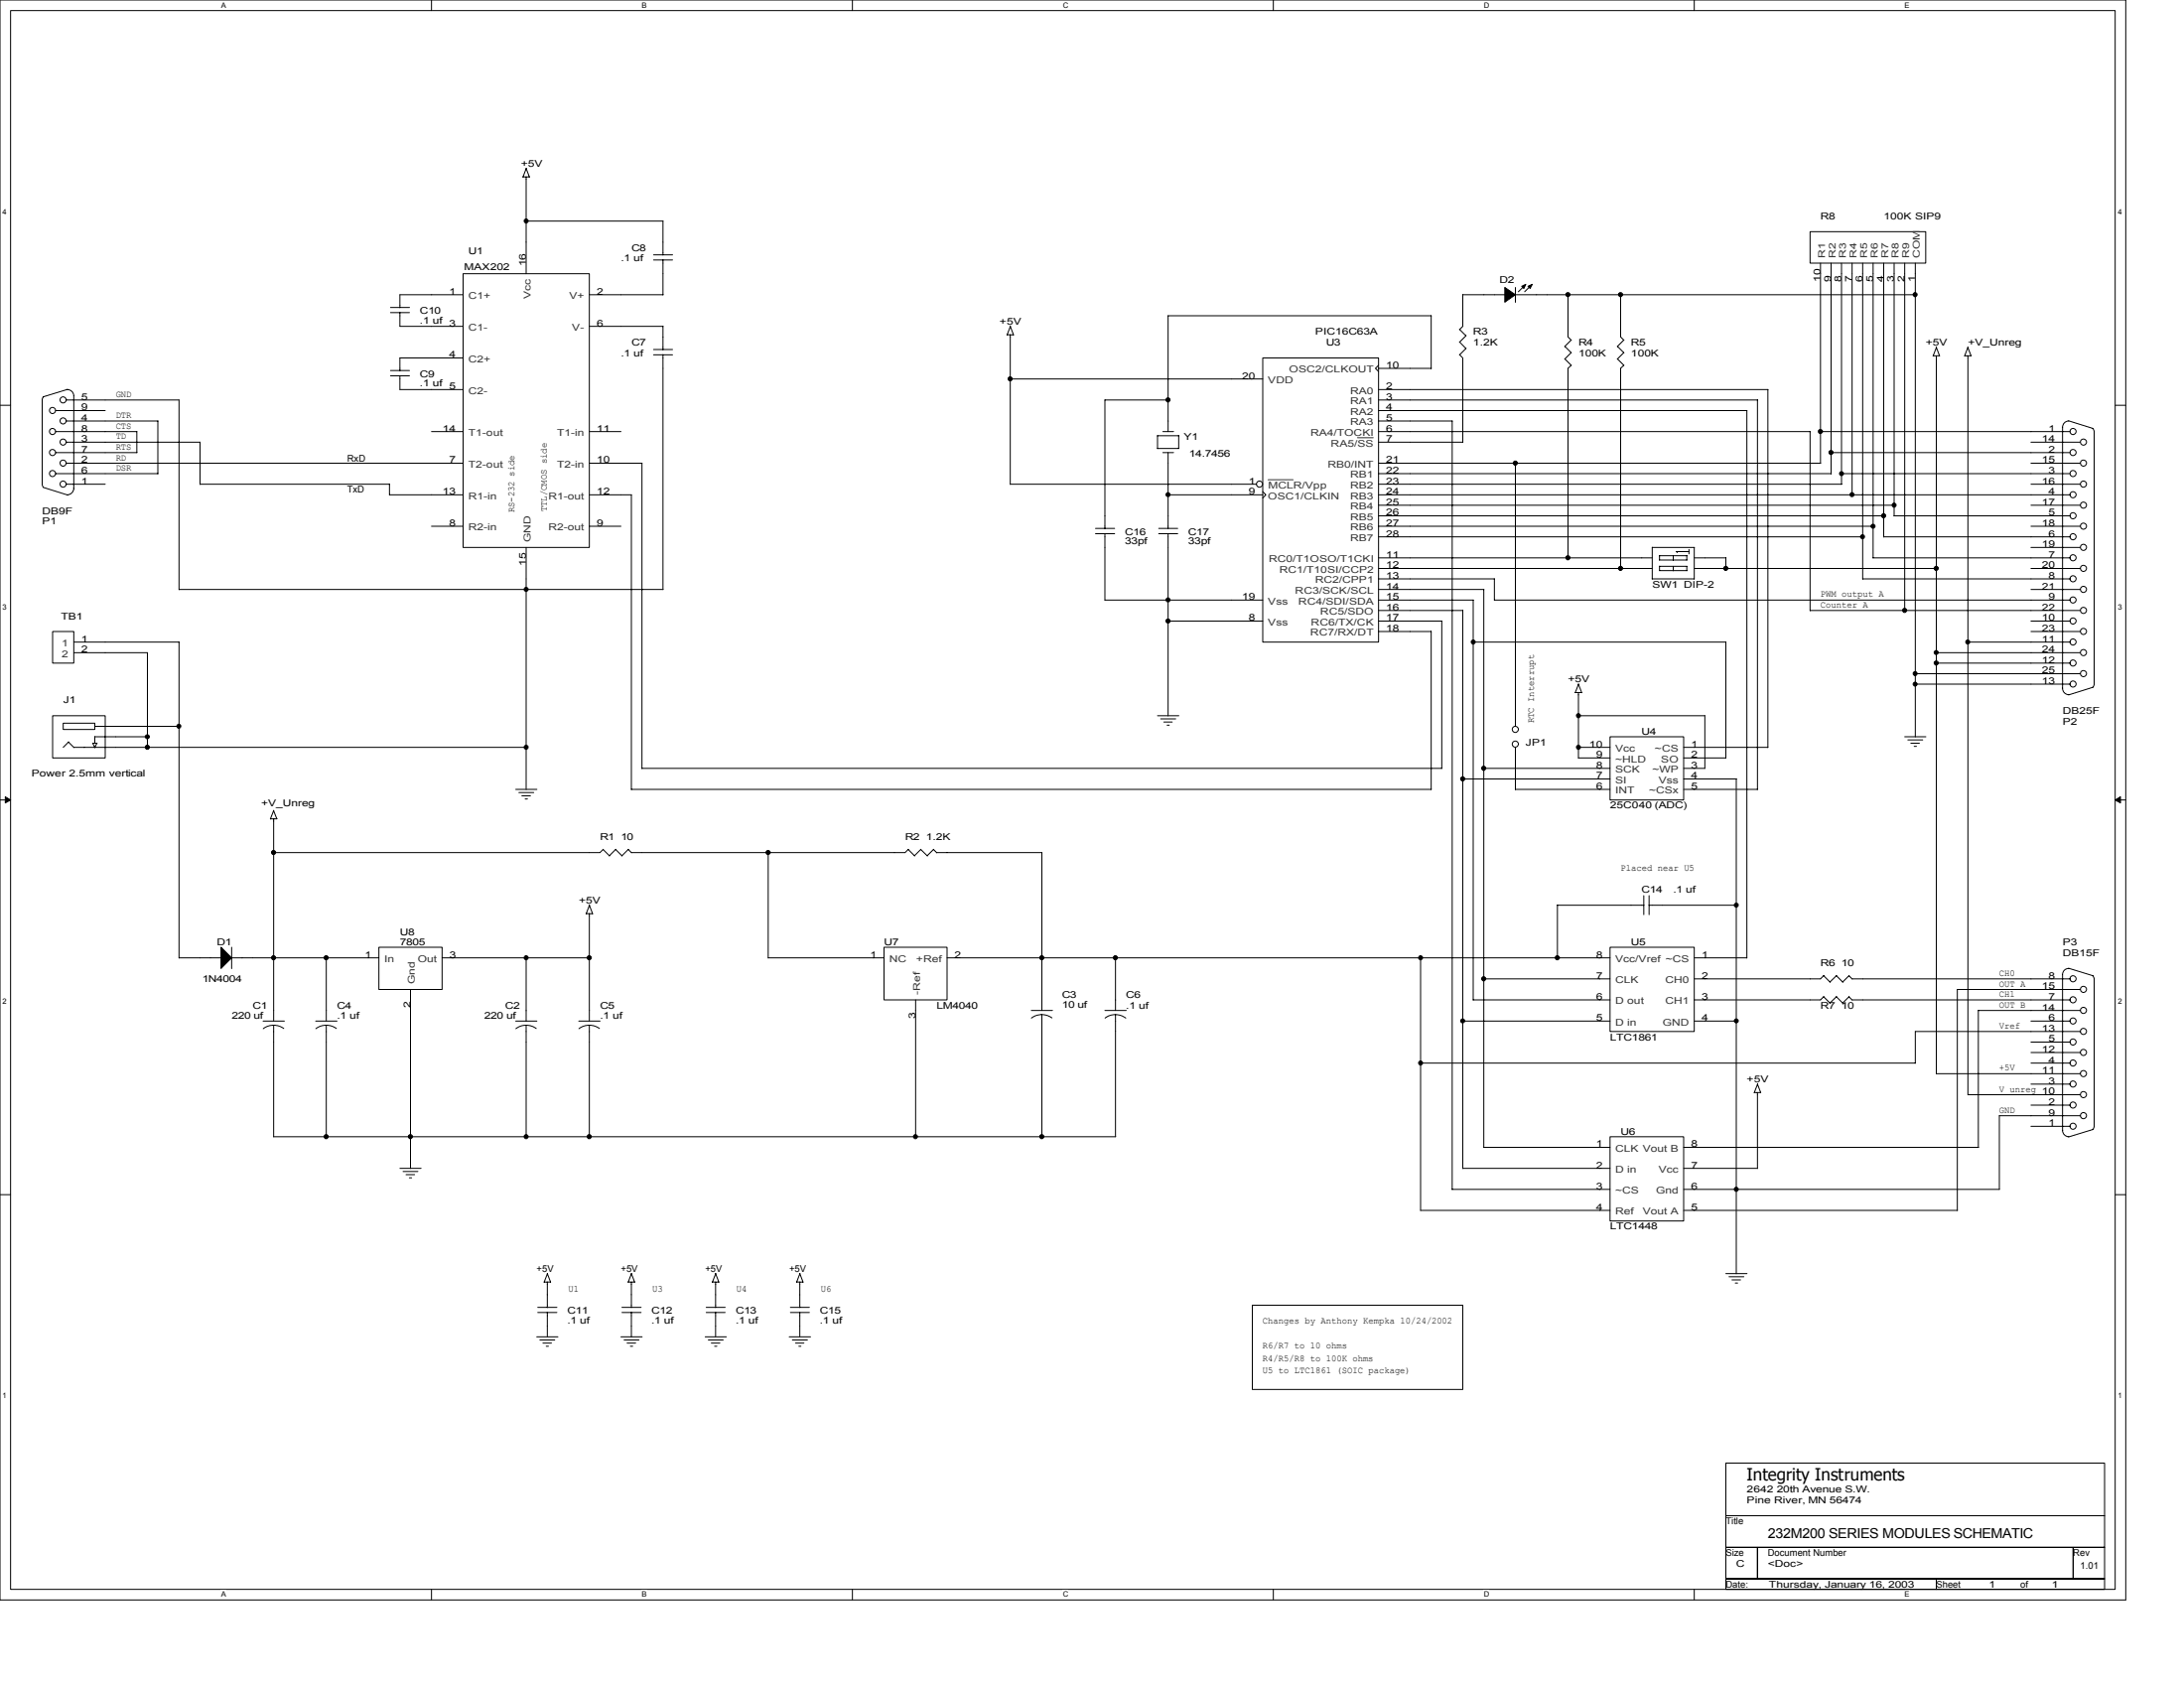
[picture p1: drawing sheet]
<svg xmlns="http://www.w3.org/2000/svg" width="279mm" height="216mm" viewBox="0 0 279 216" stroke-linecap="round" stroke-linejoin="round" font-family="sans-serif">
<path d="M0 0h271.9v204.6h-271.9zM1.4 1.4h269.2v201.9h-269.2z" fill="none" stroke="#000" stroke-width=".13"/>
<g fill="#fff">
<path d="M28.3 .1h.6v1.1h-.6z"/>
<path d="M28.3 203.4h.6v1.1h-.6z"/>
</g>
<path d="M55.2 0v1.4M55.2 203.3v1.3" fill="none" stroke="#000" stroke-width=".13"/>
<g fill="#fff">
<path d="M82.1 .1h.7v1.1h-.7z"/>
<path d="M82.1 203.4h.7v1.1h-.7z"/>
</g>
<path d="M109.1 0v1.4M109.1 203.3v1.3" fill="none" stroke="#000" stroke-width=".13"/>
<g fill="#fff">
<path d="M136 .1h.7v1.1h-.7z"/>
<path d="M136 203.4h.7v1.1h-.7z"/>
</g>
<path d="M162.9 0v1.4M162.9 203.3v1.3" fill="none" stroke="#000" stroke-width=".13"/>
<g fill="#fff">
<path d="M189.8 .1h.7v1.1h-.7z"/>
<path d="M189.8 203.4h.7v1.1h-.7z"/>
</g>
<path d="M216.7 0v1.4M216.7 203.3v1.3" fill="none" stroke="#000" stroke-width=".13"/>
<g fill="#fff">
<path d="M243.7 .1h.6v1.1h-.6z"/>
<path d="M243.7 203.4h.6v1.1h-.6z"/>
<path d="M.3 26.6h.6v1h-.6z"/>
<path d="M270.9 26.6h.6v1h-.6z"/>
<path d="M.3 77.1h.6v1h-.6z"/>
<path d="M270.9 77.1h.6v1h-.6z"/>
</g>
<path d="M0 51.8h1.4M270.6 51.8h1.3" fill="none" stroke="#000" stroke-width=".13"/>
<g fill="#fff">
<path d="M.3 127.6h.6v1h-.6z"/>
<path d="M270.9 127.6h.6v1h-.6z"/>
</g>
<path d="M0 102.3h1.4M270.6 102.3h1.3" fill="none" stroke="#000" stroke-width=".13"/>
<path d="M.7 101.9l.7 .4-.7 .4zM270.6 102.3l.7-.4v.8z" fill="#000" stroke="#000" stroke-width=".13"/>
<g fill="#fff">
<path d="M.3 178h.6v1.1h-.6z"/>
<path d="M270.9 178h.6v1.1h-.6z"/>
</g>
<g fill="none" stroke="#000" stroke-width=".13">
<path d="M50 40h2.4M50 39.3h2.4M51.2 40v1.7h8M59.2 35h16.2v35h-16.2zM59.2 37.7h-8v1.6M67.3 22.6v12.4M67.3 28.3h17.5M67.3 21.5l-.4 1.1h.8l-.4-1.1M75.4 37.7h9.4M83.6 33.3h2.4M83.6 32.6h2.4M84.8 28.3v4.3"/>
<path d="M84.8 33.2v4.5M192.5 37.7h-5.4v4M193.9 36.8v1.9M193.9 37.7h51.1M195.1 36.5l-.9 .8M195.9 36.5l-.8 .8M200.6 37.7v5.4l.4 .4M207.3 37.7v5.4l.5 .4M231.6 29.6h14.8v4.1h-14.8zM232.9 33.7v25.6M234.3 33.7v26.9M235.6 33.7v28.3"/>
<path d="M236.9 33.7v29.6M238.3 33.7v40.4M239.6 33.7v37.7M241 33.7v35h23.8M242.3 33.7v32.3M243.7 33.7v44.4M245 33.7v60.6M5.5 50.8l-.1 .3v10.8M7.1 57.9h10.4M7.1 55.2h10.4M7.1 52.5h6.4M8.5 59.2h50.7"/>
<path d="M8.5 56.6h17.1M8.5 51.2h14.4M8.5 53.8h11.7M8.6 49.8a.82 .82 0 0 1 .8 .8M8.6 49.8l-3.1 1M9.4 50.6v11.9M17.5 55.2v2.7M20.2 53.8v6.8M22.9 51.2v24.2h61.9M25.6 56.6v5.3h24.2M50 48.1h2.4M50 47.4h2.4"/>
<path d="M51.2 48v1.8h8M55.2 55.2h4M59.2 45.8h-8v1.6M75.4 59.2h6.7v39.1M75.4 55.2h4M75.4 41.7h9.4M83.6 45.4h2.4M83.6 44.7h2.4M84.8 41.7v3M84.8 45.4v30M128.8 42.8h.8M129.2 42.8v19.2l31.5-.1"/>
<path d="M129.2 41.7l.5 1.1M129.2 48.5h32.3M129.3 41.7l-.5 1.1M148.1 55.7h2.7v1.7M148.1 55.7v1.7h2.7M148.8 57.9h1.3M148.8 55.2h1.3M149.4 57.9v9.7M149.5 51.2h-8.1v16.4M161.5 45.8h14.9v36.3h-14.9zM176.4 46.7l-.4 .4 .4 .4M176.4 59.2h56.5"/>
<path d="M176.4 56.6h10.8M176.4 55.2h55.2v22.9M176.4 52.5h47.1v70h-6.8M176.4 49.8h49.8M176.4 51.2h48.5M176.4 53.8h9.4M176.4 47.1h6.7M183.1 47.1v-6.7h-33.7v14.8M185.8 53.8v98.3M186.7 43.7l.8 .9M187.2 41.7l-.5 .4 .8 .8M187.6 44.6l-.9 .8 .4 .4v10.8"/>
<path d="M187.6 42.9l-.9 .9M193.9 59.2v33.7M200.2 44.3l.8 .8-.8 .8M200.2 45.9l.8 .8M200.6 47.1v24.3M201 43.5l-.8 .8M201 46.7l-.4 .4M206.9 44.3l.9 .8-.9 .8M206.9 45.9l.9 .8M207.3 47.1v25.6M207.7 43.5l-.8 .8M207.7 46.7l-.4 .4"/>
<path d="M224.8 51.2v49.8M226.2 49.8v45.8h-10.8M232.9 55.2h31.9M234.3 57.9h30.5M247.7 45.5v91.9M247.7 44.4l.4 1.1M247.7 44.4l-.4 1.1h.8M251.4 45.5h.8M251.8 45.5v94.5M252.2 45.5l-.4-1.1-.5 1.1M259.8 59.2h6.3M259.8 56.6h6.3"/>
<path d="M264.6 53.8a.79 .79 0 0 0-.7 .9v33.3a.81 .81 0 0 0 .7 .9l3.2-1M264.6 53.8l3.2 1M267.7 54.8l.2 .4M267.9 55.2v32.3M5.4 61.9l.1 .4M5.5 62.3l3.1 1M7.1 60.6h13.1M8.5 61.9h5M9.4 62.4a.84 .84 0 0 1-.8 .9M49.8 63.3h9.4M49.8 61.9v1.4M55.2 67.3h4"/>
<path d="M67.3 70v31M75.4 67.3h4M75.4 63.3h5.4M80.8 63.3v37.7M140.1 68.3h2.5M140.1 67.6h2.5M141.4 76.8h20.1M141.4 68.2v8.6M148.2 68.3h2.5M148.2 67.6h2.5M149.4 79.4h12.1M149.4 63.3h12.1"/>
<path d="M149.4 68.2v23.4M161.5 62.9l.4 .4-.4 .4M176.4 79.4h8M176.4 78.1h10.8M176.4 76.8h12.1M176.4 75.4h13.4v71.4M176.4 74h14.8M176.4 72.7h35M176.4 71.4h35M176.4 68.7h61.9M176.4 67.3h63.2M176.4 66h64.6"/>
<path d="M176.4 64.6h65.9M176.4 63.3h88.4M176.4 61.9h59.2M176.4 60.6h57.9M184.4 79.4v18.9M187.1 78.1v71.3h18.9M188.5 76.8v51.1M191.2 76.8h73.6M191.2 74v2.8M212.3 73h3.5v-.6h-3.5v.6M212.3 71.6h3.5M212.3 71.1h3.5v.5"/>
<path d="M212.3 71.1v.5M214.1 71.1v.5M214.1 72.4v.6M214.4 70.5l.2 .2M214.5 70.5h1.6M216.1 70.3v.5M216.7 74h-5.4l.1-4h5.4l-.1 4.1M216.7 72.7h31M216.7 71.4h4.1M220.8 71.4v1.3M231.6 78.1h34.5M235.6 60.6h29.2"/>
<path d="M238.3 74h26.5M239.6 71.4h25.2M242.3 66h22.5M259.8 79.4h5M259.8 75.4h6.3M259.8 72.7h6.3M259.8 70h6.3M259.8 67.3h6.3M259.8 64.6h6.3M259.8 61.9h6.3M6.7 80.8h2.7v4h-2.7zM6.7 91.5h6.8v5.4h-6.8z"/>
<path d="M8.1 92.5h4v.8h-4zM8.8 94.9l.7 .7M8.8 94.9l-.7 .7M9.4 83.5h9.5M9.4 82.1h13.5M9.4 95.6h57.9M12.1 94.2h6.8M12.1 95.6l.3-.5h-.5l.2 .5M12.1 92.9h10.8M12.1 94.2v.9M18.9 83.5v12.1M22.9 82.1v40.4h5.4"/>
<path d="M82.1 98.3h102.4M148.1 91.5h2.7M148.5 91.9h1.9M148.9 92.4h1.1M149.3 92.8h.3M176.4 80.8h6.7M183.1 80.8v20.2h-102.3M187.1 99.6h18.9M188.5 82.1h32.3M189.8 98.3h16.2M193.9 95.6v5.4M201.9 91.5h16.2"/>
<path d="M201.9 87.5l.5 1.1M201.9 88.6v8.4M201.9 95.6h4.1M201.9 96.9h4.1M202 87.5l-.5 1.1h.8M206 94.2h9.4v8.1h-9.4zM215.4 96.9h5.4M215.4 98.3h2.7M215.4 99.6h6.7M218.1 91.5v6.8M220.8 82.1v14.9M222.1 99.6v63.3"/>
<path d="M243.7 94.2h2.7M244.1 94.6h1.9M244.5 95.1h1.1M244.9 95.5h.3M245 87.5h19.8M245 86.2h21.1M247.7 84.8h17.1M247.7 83.5h18.4M251.8 82.1h13M259.8 80.8h6.3M267.9 87.5l-.2 .4M34.6 104.7h.8"/>
<path d="M35 103.7l.4 1M35 103.7l-.4 1.1M35 104.7v25.9M66 101h2.7M66.4 101.4h1.9M66.8 101.8h1.1M67.2 102.2h.3M75 116.9h.8M75.4 115.8l.4 1.1M75.4 116.9v13.7M75.4 115.8l-.4 1.1M77.2 108.6l.8 .9"/>
<path d="M77.2 108.6l-.4 .5h-41.8M78.8 108.6l.8 .9M78.8 108.6l-.8 .9M80.4 108.6l.4 .5M80.4 108.6l-.8 .9M98.3 109.1v13.4h14.8M116.2 108.6l.8 .9M116.2 108.6l-.4 .5h-35M117.8 108.6l.8 .9M117.8 108.6l-.8 .9M119.4 108.6l.4 .5M119.4 108.6l-.8 .9"/>
<path d="M119.8 109.1h13.5M133.3 109.1v20.1M193.9 101h12.1M199.2 115.8h11.1M199.2 115.8v6.7M210.3 114.6v2.4M210.9 115.8h11.2M211 114.6v2.4M215.4 101h9.4M29.6 121.2v2.7M29.6 122.5h18.9M33.7 130.6h2.7"/>
<path d="M35 131.1v14.3M36.3 131.6a2.15 2.15 0 0 0-1.3-.5 2.14 2.14 0 0 0-1.3 .5M40.4 130.6h2.7M41.7 122.5v8.1M41.7 131.1v14.3M43 131.6a2.15 2.15 0 0 0-1.3-.5 2.14 2.14 0 0 0-1.3 .5M48.5 121.2h8.1v5.4h-8.1zM52.5 126.6v22.9M56.6 122.5h18.8M66 130.6h2.7M67.3 122.5v8.1M67.3 131.1v14.3"/>
<path d="M68.6 131.6a2.15 2.15 0 0 0-1.3-.5 2.08 2.08 0 0 0-1.3 .5M74 130.6h2.8M75.4 131.1v14.3M76.7 131.6a2.15 2.15 0 0 0-1.3-.5 2.14 2.14 0 0 0-1.3 .5M113.1 121.2h8.1v6.7h-8.1zM117.1 127.9v17.5M121.2 122.5h84.8M131.9 129.2h2.7M133.3 129.8v15.6M134.6 130.2a2.19 2.19 0 0 0-1.3-.4 2.05 2.05 0 0 0-1.3 .4M141.4 129.2h2.7M141.4 130.2a2.05 2.05 0 0 1 1.3-.4 2.14 2.14 0 0 1 1.3 .4"/>
<path d="M142.7 122.5v6.7M142.7 129.8v15.6h-107.7M181.7 136h63.3M181.7 122.5v32.3M187.1 130.6h18.9M188.5 127.9h17.5M189.8 125.2h16.2M206 121.2h10.7v10.7h-10.7zM216.7 130.6h5.4M224.4 139.7h.8M224.8 138.7l.5 1.1M224.8 139.7v9.8"/>
<path d="M224.9 138.6l-.5 1.1M233.3 124.8l.8 .8M233.3 127.5l.8 .8M233.3 124.8l-.4 .4h-16.2M233.3 127.5l-.4 .4h-16.2M234.9 124.8l.9 .8M234.9 124.8l-.8 .8M234.9 127.5l-.8 .8M236.5 124.8l.5 .4M236.5 127.5l.5 .4M236.6 124.8l-.9 .8M236.6 127.5l-.8 .8-.9-.8"/>
<path d="M236.9 125.2h27.9M236.9 127.9h27.9M247.7 137.3h18.4M259.8 130.6h5M259.8 133.3h5M259.8 134.6h6.3M259.8 136h5M259.8 138.7h5M263.9 124.7a.77 .77 0 0 1 .7-.8l3.2 .9M263.9 124.7v19.9M266.1 129.2h-13v17.6M266.1 126.6h-15.7v28.2"/>
<path d="M266.1 131.9h-21.1v4.1M267.7 124.8l.2 .4v18.9l-.2 .3M0 152.8h1.4M51.2 149.4h2.7M51.6 149.8h1.9M51.9 150.2h1.1M52.4 150.6h.3M181.7 154.8h24.3M185.8 152.1h20.2M189.8 146.7h16.2M206 145.4h9.4v10.8h-9.4zM215.4 149.4h9.5"/>
<path d="M215.4 146.7h37.7M215.4 152.1h40.4M215.4 154.8h35M251.8 140h14.3M255.8 142.7h10.3M255.8 142.7v9.4M259.8 141.4h5M259.8 144.1h5M263.9 144.6a.81 .81 0 0 0 .7 .8M267.8 144.5l-3.2 .9M270.6 152.8h1.3M68.7 171h2.7"/>
<path d="M68.8 167.9h2.4M68.8 167.2h2.4M69.1 171.4h1.9M69.4 171.8h1.1M69.6 164h.8M69.9 172.2h.3M70 162.9l.4 1.1M70 164v3.2M70 167.9v3.1M70 162.9l-.4 1.1M79.4 171h2.7M79.6 167.9h2.4"/>
<path d="M79.6 167.2h2.4M79.8 171.4h1.9M80.2 171.8h1.1M80.6 172.2h.3M80.8 164v3.2M80.8 167.9v3.1M80.8 162.9l-.5 1.1h.9l-.4-1.1M90.2 171h2.7M90.3 167.9h2.5M90.3 167.2h2.5M90.6 171.4h1.9M91 171.8h1.1"/>
<path d="M91.1 164h.8M91.4 172.2h.3M91.5 162.9l.5 1.1M91.5 164v3.2M91.5 167.9v3.1M91.6 162.9l-.5 1.1M101 171h2.7M101.1 167.9h2.4M101.1 167.2h2.4M101.4 171.4h1.9M101.8 171.8h1M101.9 164h.8"/>
<path d="M102.2 172.2h.3M102.3 162.9l.4 1.1M102.3 164v3.2M102.3 167.9v3.1M102.3 162.9l-.4 1.1M160.2 166.9h26.9v10.8h-26.9zM220.8 162.9h2.7M221.2 163.3h1.9M221.6 163.7h1.1M222 164.1h.3M220.8 187.1h48.4v6.8h-48.4zM220.8 193.9h48.4v4h-48.4z"/>
<path d="M220.8 197.9h4v4h-4zM224.8 197.9h40.4v4h-40.4zM265.2 197.9h4v4h-4zM220.8 201.9h26.9v1.4h-26.9zM247.7 201.9h21.5v1.4h-21.5z"/>
<circle cx="6.7" cy="52.5" r=".39"/>
<circle cx="6.7" cy="55.2" r=".39"/>
<circle cx="6.7" cy="57.9" r=".39"/>
<circle cx="8.1" cy="51.1" r=".39"/>
<circle cx="8.1" cy="59.2" r=".39"/>
<circle cx="8.1" cy="53.8" r=".39"/>
<circle cx="8.1" cy="56.5" r=".39"/>
<circle cx="265.2" cy="55.2" r=".39"/>
<circle cx="265.2" cy="57.9" r=".39"/>
<circle cx="266.5" cy="59.2" r=".39"/>
<circle cx="266.5" cy="56.5" r=".39"/>
<circle cx="6.7" cy="60.6" r=".39"/>
<circle cx="8.1" cy="61.9" r=".39"/>
<circle cx="161.1" cy="61.9" r=".39"/>
<circle cx="265.2" cy="76.7" r=".39"/>
<circle cx="265.2" cy="68.7" r=".39"/>
<circle cx="265.2" cy="60.6" r=".39"/>
<circle cx="265.2" cy="74" r=".39"/>
<circle cx="265.2" cy="66" r=".39"/>
<circle cx="265.2" cy="79.4" r=".39"/>
<circle cx="265.2" cy="71.3" r=".39"/>
<circle cx="265.2" cy="63.3" r=".39"/>
<circle cx="266.5" cy="78.1" r=".39"/>
<circle cx="266.5" cy="61.9" r=".39"/>
<circle cx="266.5" cy="67.3" r=".39"/>
<circle cx="266.5" cy="75.4" r=".39"/>
<circle cx="266.5" cy="70" r=".39"/>
<circle cx="266.5" cy="64.6" r=".39"/>
<circle cx="266.5" cy="72.7" r=".39"/>
<circle cx="193.9" cy="95.2" r=".39"/>
<circle cx="193.9" cy="93.3" r=".39"/>
<circle cx="265.2" cy="84.8" r=".39"/>
<circle cx="265.2" cy="82.1" r=".39"/>
<circle cx="265.2" cy="87.5" r=".39"/>
<circle cx="266.5" cy="83.5" r=".39"/>
<circle cx="266.5" cy="86.2" r=".39"/>
<circle cx="266.5" cy="80.8" r=".39"/>
<circle cx="265.2" cy="136" r=".39"/>
<circle cx="265.2" cy="138.6" r=".39"/>
<circle cx="265.2" cy="125.2" r=".39"/>
<circle cx="265.2" cy="127.9" r=".39"/>
<circle cx="265.2" cy="133.3" r=".39"/>
<circle cx="265.2" cy="130.6" r=".39"/>
<circle cx="266.5" cy="134.6" r=".39"/>
<circle cx="266.5" cy="126.5" r=".39"/>
<circle cx="266.5" cy="131.9" r=".39"/>
<circle cx="266.5" cy="129.2" r=".39"/>
<circle cx="266.5" cy="137.3" r=".39"/>
<circle cx="265.2" cy="141.3" r=".39"/>
<circle cx="265.2" cy="144" r=".39"/>
<circle cx="266.5" cy="142.7" r=".39"/>
<circle cx="266.5" cy="140" r=".39"/>
</g>
<g fill="#000" stroke="#000" stroke-width=".13">
<path d="M192.5 36.8l1.4 .9-1.4 1z" fill-rule="evenodd"/>
<path d="M194.7 36.6l.5-.2-.3 .5z" fill-rule="evenodd"/>
<path d="M195.5 36.6l.5-.2-.3 .5z" fill-rule="evenodd"/>
<path d="M28.3 121.2l1.3 1.3-1.3 1.4z" fill-rule="evenodd"/>
<circle cx="67.3" cy="28.3" r=".26"/>
<circle cx="200.6" cy="37.7" r=".27"/>
<circle cx="207.3" cy="37.7" r=".27"/>
<circle cx="245" cy="37.7" r=".26"/>
<circle cx="129.2" cy="48.5" r=".27"/>
<circle cx="149.4" cy="51.1" r=".27"/>
<circle cx="193.9" cy="59.2" r=".27"/>
<circle cx="232.9" cy="55.2" r=".27"/>
<circle cx="234.2" cy="57.9" r=".27"/>
<circle cx="67.3" cy="75.4" r=".26"/>
<circle cx="149.4" cy="79.4" r=".27"/>
<circle cx="149.4" cy="63.3" r=".26"/>
<circle cx="149.4" cy="76.7" r=".26"/>
<circle cx="200.6" cy="71.3" r=".27"/>
<circle cx="207.3" cy="72.7" r=".27"/>
<circle cx="220.8" cy="72.7" r=".27"/>
<circle cx="235.6" cy="60.6" r=".25"/>
<circle cx="236.9" cy="63.3" r=".26"/>
<circle cx="238.3" cy="68.7" r=".26"/>
<circle cx="239.6" cy="67.3" r=".26"/>
<circle cx="241" cy="66" r=".27"/>
<circle cx="242.3" cy="64.6" r=".26"/>
<circle cx="243.7" cy="78.1" r=".27"/>
<circle cx="247.7" cy="72.7" r=".27"/>
<circle cx="18.8" cy="95.6" r=".27"/>
<circle cx="18.9" cy="94.2" r=".26"/>
<circle cx="22.9" cy="92.9" r=".26"/>
<circle cx="67.3" cy="95.6" r=".26"/>
<circle cx="187.1" cy="99.6" r=".27"/>
<circle cx="188.5" cy="82.1" r=".26"/>
<circle cx="189.8" cy="98.3" r=".27"/>
<circle cx="201.9" cy="91.5" r=".26"/>
<circle cx="201.9" cy="95.6" r=".26"/>
<circle cx="245" cy="86.2" r=".26"/>
<circle cx="245" cy="87.5" r=".25"/>
<circle cx="247.7" cy="84.8" r=".27"/>
<circle cx="247.7" cy="83.5" r=".26"/>
<circle cx="251.7" cy="82.1" r=".26"/>
<circle cx="35" cy="109" r=".27"/>
<circle cx="98.3" cy="109" r=".27"/>
<circle cx="222.1" cy="115.8" r=".26"/>
<circle cx="35" cy="122.5" r=".27"/>
<circle cx="41.7" cy="122.5" r=".27"/>
<circle cx="67.3" cy="122.5" r=".26"/>
<circle cx="75.4" cy="122.5" r=".27"/>
<circle cx="133.3" cy="122.5" r=".27"/>
<circle cx="142.7" cy="122.5" r=".27"/>
<circle cx="181.7" cy="122.5" r=".26"/>
<circle cx="181.7" cy="136" r=".26"/>
<circle cx="187.1" cy="130.6" r=".26"/>
<circle cx="189.8" cy="125.2" r=".27"/>
<circle cx="199.2" cy="122.5" r=".27"/>
<circle cx="222.1" cy="130.6" r=".25"/>
<circle cx="41.7" cy="145.4" r=".27"/>
<circle cx="52.5" cy="145.4" r=".27"/>
<circle cx="67.3" cy="145.4" r=".26"/>
<circle cx="75.4" cy="145.4" r=".27"/>
<circle cx="117.1" cy="145.4" r=".26"/>
<circle cx="133.3" cy="145.4" r=".27"/>
<circle cx="222.1" cy="152.1" r=".26"/>
</g>
<path d="M173.7 56h2M162.2 61.4h3.2" fill="none" stroke="#333" stroke-width=".13"/>
<text font-size="2.2" x="223.5" y="189.3">Integrity Instruments</text>
<text font-size="1.8" x="226.2" y="196.8">232M200 SERIES MODULES SCHEMATIC</text>
<g font-size="1.2">
<text x="66.7" y="21.3">+5V</text>
<text x="232.9" y="28">R8</text>
<text x="241" y="28">100K SIP9</text>
<text x="59.4" y="34.5">MAX202</text>
<text x="59.9" y="32.5">U1</text>
<text x="67.3" y="34.1" transform="rotate(-90 67.3 34.1)">16</text>
<text x="79.4" y="33.4">.1 uf</text>
<text x="80.8" y="32.1">C8</text>
<text x="53.7" y="40.2">C10</text>
<text x="53.7" y="41.4">.1 uf</text>
<text x="57.4" y="37.7">1</text>
<text x="57.4" y="41.7">3</text>
<text x="76.3" y="37.7">2</text>
<text x="76.3" y="41.7">6</text>
<text x="127.9" y="41.5">+5V</text>
<text x="191.8" y="36.2">D2</text>
<text x="232.9" y="36" transform="rotate(-90 232.9 36)">10</text>
<text x="234.2" y="36" transform="rotate(-90 234.2 36)">9</text>
<text x="235.6" y="36" transform="rotate(-90 235.6 36)">8</text>
<text x="236.9" y="36" transform="rotate(-90 236.9 36)">7</text>
<text x="238.3" y="36" transform="rotate(-90 238.3 36)">6</text>
<text x="239.6" y="36" transform="rotate(-90 239.6 36)">5</text>
<text x="241" y="36" transform="rotate(-90 241 36)">4</text>
<text x="242.3" y="36" transform="rotate(-90 242.3 36)">3</text>
<text x="243.6" y="36" transform="rotate(-90 243.6 36)">2</text>
<text x="245" y="36" transform="rotate(-90 245 36)">1</text>
<text x="57.4" y="45.8">4</text>
<text x="79.4" y="45.5">.1 uf</text>
<text x="80.8" y="44.2">C7</text>
<text x="168.3" y="42.8">PIC16C63A</text>
<text x="169.6" y="44.2">U3</text>
<text x="177.3" y="47.1">10</text>
<text x="188.5" y="42.8">R3</text>
<text x="188.5" y="44.2">1.2K</text>
<text x="201.9" y="44.2">R4</text>
<text x="201.9" y="45.5">100K</text>
<text x="208.7" y="44.2">R5</text>
<text x="208.7" y="45.5">100K</text>
<text x="246.4" y="44.2">+5V</text>
<text x="251.8" y="44.2">+V_Unreg</text>
<text x="10.4" y="51.1">5</text>
<text x="10.4" y="52.5">9</text>
<text x="10.4" y="53.8">4</text>
<text x="14.8" y="50.8">GND</text>
<text x="14.8" y="53.5">DTR</text>
<text x="53.7" y="48.2">C9</text>
<text x="53.7" y="49.4">.1 uf</text>
<text x="57.4" y="49.8">5</text>
<text x="158.9" y="48.5">20</text>
<text x="177.3" y="49.8">2</text>
<text x="177.3" y="51.1">3</text>
<text x="177.3" y="52.5">4</text>
<text x="177.3" y="53.8">5</text>
<text x="10.4" y="55.2">8</text>
<text x="10.4" y="56.5">3</text>
<text x="10.4" y="57.9">7</text>
<text x="10.4" y="59.2">2</text>
<text x="14.8" y="54.8">CTS</text>
<text x="14.8" y="58.9">RD</text>
<text x="14.8" y="56.2">TD</text>
<text x="14.8" y="57.5">RTS</text>
<text x="44.4" y="59">RxD</text>
<text x="56.6" y="55.2">14</text>
<text x="57.4" y="59.2">7</text>
<text x="76.3" y="55.2">11</text>
<text x="76.3" y="59.2">10</text>
<text x="151.4" y="56.3">Y1</text>
<text x="152.1" y="58.5">14.7456</text>
<text x="177.3" y="55.2">6</text>
<text x="177.3" y="56.5">7</text>
<text x="177.3" y="59.2">21</text>
<text x="261.2" y="59.2">15</text>
<text x="261.2" y="56.5">14</text>
<text x="262.1" y="57.9">2</text>
<text x="262.1" y="55.2">1</text>
<text x="5.4" y="65.7">DB9F</text>
<text x="10.4" y="60.6">6</text>
<text x="10.4" y="61.9">1</text>
<text x="14.8" y="60.2">DSR</text>
<text x="44.4" y="63">TxD</text>
<text x="56.6" y="63.3">13</text>
<text x="65.8" y="65.6" transform="rotate(-90 65.8 65.6)">RS-232 side</text>
<text x="70" y="65.4" transform="rotate(-90 70 65.4)">TTL/CMOS side</text>
<text x="76.3" y="63.3">12</text>
<text x="159.7" y="61.9">1</text>
<text x="159.7" y="63.3">9</text>
<text x="177.3" y="60.6">22</text>
<text x="177.3" y="61.9">23</text>
<text x="177.3" y="63.3">24</text>
<text x="177.3" y="64.6">25</text>
<text x="177.3" y="66">26</text>
<text x="261.2" y="64.6">17</text>
<text x="261.2" y="61.9">16</text>
<text x="262.1" y="66">5</text>
<text x="262.1" y="63.3">4</text>
<text x="262.1" y="60.6">3</text>
<text x="5.4" y="67.1">P1</text>
<text x="57.4" y="67.3">8</text>
<text x="76.3" y="67.3">9</text>
<text x="143.9" y="68.4">C16</text>
<text x="143.9" y="69.6">33pf</text>
<text x="152" y="68.4">C17</text>
<text x="152" y="69.6">33pf</text>
<text x="177.3" y="71.3">11</text>
<text x="177.3" y="67.3">27</text>
<text x="177.3" y="68.6">28</text>
<text x="261.2" y="70">19</text>
<text x="261.2" y="67.3">18</text>
<text x="262.1" y="71.3">7</text>
<text x="262.1" y="68.6">6</text>
<text x="67.3" y="72.4" transform="rotate(-90 67.3 72.4)">15</text>
<text x="158.9" y="76.7">19</text>
<text x="177.3" y="72.7">12</text>
<text x="177.3" y="74">13</text>
<text x="177.3" y="75.4">14</text>
<text x="177.3" y="76.7">15</text>
<text x="211.4" y="75.1">SW1 DIP-2</text>
<text x="232.9" y="77.7">Counter A</text>
<text x="232.9" y="76.4">PWM output A</text>
<text x="261.2" y="75.4">21</text>
<text x="261.2" y="72.7">20</text>
<text x="262.1" y="76.7">9</text>
<text x="262.1" y="74">8</text>
<text x="7.8" y="79.2">TB1</text>
<text x="10.4" y="82.1">1</text>
<text x="10.4" y="83.5">2</text>
<text x="159.7" y="79.4">8</text>
<text x="177.3" y="78.1">16</text>
<text x="177.3" y="79.4">17</text>
<text x="177.3" y="80.8">18</text>
<text x="261.2" y="83.5">24</text>
<text x="261.2" y="82.1">11</text>
<text x="261.2" y="80.8">23</text>
<text x="261.2" y="79.4">10</text>
<text x="261.2" y="78.1">22</text>
<text x="8.1" y="90">J1</text>
<text x="200.6" y="87.3">+5V</text>
<text x="261.2" y="87.5">13</text>
<text x="261.2" y="86.1">25</text>
<text x="261.2" y="84.8">12</text>
<text x="195.2" y="95.3">JP1</text>
<text x="196.2" y="92.5" transform="rotate(-90 196.2 92.5)">RTC Interrupt</text>
<text x="203.3" y="95.6">10</text>
<text x="210" y="94">U4</text>
<text x="216.3" y="95.6">1</text>
<text x="263.9" y="92.6">P2</text>
<text x="263.9" y="91.3">DB25F</text>
<text x="4" y="99.4">Power 2.5mm vertical</text>
<text x="204.2" y="99.6">7</text>
<text x="204.2" y="98.3">8</text>
<text x="204.2" y="96.9">9</text>
<text x="204.2" y="100.9">6</text>
<text x="216.3" y="96.9">2</text>
<text x="216.3" y="98.3">3</text>
<text x="216.3" y="99.6">4</text>
<text x="216.3" y="100.9">5</text>
<text x="33.4" y="103.1">+V_Unreg</text>
<text x="76.8" y="107.5">R1 10</text>
<text x="115.8" y="107.5">R2 1.2K</text>
<text x="206" y="103.4">25C040 (ADC)</text>
<text x="207.3" y="111.4">Placed near U5</text>
<text x="51.2" y="119.6">U8</text>
<text x="74" y="115.5">+5V</text>
<text x="210" y="114.2">C14</text>
<text x="214.1" y="114.2">.1 uf</text>
<text x="25.9" y="125.6">1N4004</text>
<text x="27.7" y="120.9">D1</text>
<text x="46.7" y="122.5">1</text>
<text x="51.2" y="120.9">7805</text>
<text x="57.5" y="122.5">3</text>
<text x="111.3" y="122.5">1</text>
<text x="113.1" y="120.9">U7</text>
<text x="122.1" y="122.5">2</text>
<text x="204.2" y="122.5">8</text>
<text x="204.2" y="125.2">7</text>
<text x="208.7" y="120.9">U5</text>
<text x="217.7" y="122.5">1</text>
<text x="217.7" y="125.2">2</text>
<text x="232.9" y="123.6">R6 10</text>
<text x="255.8" y="124.8">CH0</text>
<text x="262.1" y="125.2">8</text>
<text x="263.9" y="120.9">P3</text>
<text x="263.9" y="122.3">DB15F</text>
<text x="29.6" y="130.3">220 uf</text>
<text x="32.3" y="129">C1</text>
<text x="43.1" y="129">C4</text>
<text x="43.1" y="130.3">.1 uf</text>
<text x="52.5" y="128.9" transform="rotate(-90 52.5 128.9)">2</text>
<text x="61.9" y="130.3">220 uf</text>
<text x="64.6" y="129">C2</text>
<text x="76.8" y="129">C5</text>
<text x="76.8" y="130.3">.1 uf</text>
<text x="117.1" y="130.2" transform="rotate(-90 117.1 130.2)">3</text>
<text x="119.8" y="129">LM4040</text>
<text x="135.8" y="127.7">C3</text>
<text x="135.8" y="128.9">10 uf</text>
<text x="144.1" y="127.7">C6</text>
<text x="144.1" y="129">.1 uf</text>
<text x="204.2" y="127.9">6</text>
<text x="204.2" y="130.6">5</text>
<text x="217.7" y="127.9">3</text>
<text x="217.7" y="130.6">4</text>
<text x="232.9" y="129">R7 10</text>
<text x="255.8" y="127.5">CH1</text>
<text x="255.8" y="126.2">OUT A</text>
<text x="255.8" y="128.9">OUT B</text>
<text x="255.8" y="131.6">Vref</text>
<text x="261.2" y="126.5">15</text>
<text x="261.2" y="129.2">14</text>
<text x="261.2" y="131.9">13</text>
<text x="262.1" y="127.9">7</text>
<text x="262.1" y="130.6">6</text>
<text x="206" y="133">LTC1861</text>
<text x="255.8" y="136.9">+5V</text>
<text x="261.2" y="134.6">12</text>
<text x="261.2" y="137.3">11</text>
<text x="262.1" y="133.3">5</text>
<text x="262.1" y="136">4</text>
<text x="223.5" y="138.4">+5V</text>
<text x="255.8" y="142.3">GND</text>
<text x="255.8" y="139.6">V_unreg</text>
<text x="261.2" y="140">10</text>
<text x="262.1" y="138.6">3</text>
<text x="262.1" y="141.3">2</text>
<text x="262.1" y="142.7">9</text>
<text x="204.2" y="146.7">1</text>
<text x="204.2" y="149.4">2</text>
<text x="207.3" y="145.2">U6</text>
<text x="216.3" y="146.7">8</text>
<text x="216.3" y="149.4">7</text>
<text x="262.1" y="144">1</text>
<text x="204.2" y="152.1">3</text>
<text x="204.2" y="154.8">4</text>
<text x="216.3" y="152.1">6</text>
<text x="216.3" y="154.8">5</text>
<text x="206" y="157.3">LTC1448</text>
<text x="68.7" y="162.6">+5V</text>
<text x="72.7" y="165.2">U1</text>
<text x="79.4" y="162.6">+5V</text>
<text x="83.5" y="165.2">U3</text>
<text x="90.2" y="162.6">+5V</text>
<text x="94.2" y="165.2">U4</text>
<text x="101" y="162.6">+5V</text>
<text x="105" y="165.2">U6</text>
<text x="72.6" y="168">C11</text>
<text x="72.6" y="169.2">.1 uf</text>
<text x="83.3" y="168">C12</text>
<text x="83.3" y="169.2">.1 uf</text>
<text x="94.1" y="168">C13</text>
<text x="94.1" y="169.2">.1 uf</text>
<text x="104.9" y="168">C15</text>
<text x="104.9" y="169.2">.1 uf</text>
<text x="161.5" y="169.2">Changes by Anthony Kempka 10/24/2002</text>
<text x="161.5" y="172.5">R6/R7 to 10 ohms</text>
<text x="161.5" y="174.1">R4/R5/R8 to 100K ohms</text>
<text x="161.5" y="175.7">U5 to LTC1861 (SOIC package)</text>
<text x="223.5" y="190.9">2642 20th Avenue S.W.</text>
<text x="220.8" y="195">Title</text>
<text x="223.5" y="192.3">Pine River, MN 56474</text>
<text x="220.8" y="199">Size</text>
<text x="220.8" y="203">Date:</text>
<text x="222.1" y="200.3">C</text>
<text x="226.2" y="199">Document Number</text>
<text x="226.2" y="200.3">&lt;Doc&gt;</text>
<text x="226.3" y="203">Thursday, January 16, 2003</text>
<text x="247.7" y="203">Sheet</text>
<text x="254.4" y="203">1</text>
<text x="258.5" y="203">of</text>
<text x="262.5" y="203">1</text>
<text x="265.2" y="199">Rev</text>
<text x="266.1" y="200.6">1.01</text>
</g>
<g font-size="1.2" fill="#333">
<text x="233.5" y="33" transform="rotate(-90 233.5 33)">R1</text>
<text x="234.8" y="33" transform="rotate(-90 234.8 33)">R2</text>
<text x="236.2" y="33" transform="rotate(-90 236.2 33)">R3</text>
<text x="237.5" y="33" transform="rotate(-90 237.5 33)">R4</text>
<text x="238.9" y="33" transform="rotate(-90 238.9 33)">R5</text>
<text x="240.2" y="33" transform="rotate(-90 240.2 33)">R6</text>
<text x="241.6" y="33" transform="rotate(-90 241.6 33)">R7</text>
<text x="242.9" y="33" transform="rotate(-90 242.9 33)">R8</text>
<text x="244.2" y="33" transform="rotate(-90 244.2 33)">R9</text>
<text x="245.6" y="33" transform="rotate(-90 245.6 33)">COM</text>
<text x="59.9" y="38.2">C1+</text>
<text x="67.9" y="38.2" transform="rotate(-90 67.9 38.2)">Vcc</text>
<text x="72.8" y="38.2">V+</text>
<text x="59.9" y="46.3">C2+</text>
<text x="59.9" y="42.3">C1-</text>
<text x="73.2" y="42.3">V-</text>
<text x="164.9" y="47.7">OSC2/CLKOUT</text>
<text x="59.9" y="50.4">C2-</text>
<text x="162.2" y="49">VDD</text>
<text x="172.7" y="50.4">RA0</text>
<text x="172.7" y="51.7">RA1</text>
<text x="172.7" y="53.1">RA2</text>
<text x="59.9" y="55.8">T1-out</text>
<text x="59.9" y="59.8">T2-out</text>
<text x="71.2" y="55.8">T1-in</text>
<text x="71.2" y="59.8">T2-in</text>
<text x="167.6" y="55.8">RA4/TOCKI</text>
<text x="169.8" y="59.8">RB0/INT</text>
<text x="170.3" y="57.1">RA5/SS</text>
<text x="172.7" y="54.4">RA3</text>
<text x="59.9" y="63.8">R1-in</text>
<text x="70.1" y="63.8">R1-out</text>
<text x="162.2" y="63.8">OSC1/CLKIN</text>
<text x="162.2" y="62.5">MCLR/Vpp</text>
<text x="172.7" y="61.1">RB1</text>
<text x="172.7" y="62.5">RB2</text>
<text x="172.7" y="63.8">RB3</text>
<text x="172.7" y="65.2">RB4</text>
<text x="59.9" y="67.9">R2-in</text>
<text x="67.9" y="69.3" transform="rotate(-90 67.9 69.3)">GND</text>
<text x="70.1" y="67.9">R2-out</text>
<text x="162.3" y="71.9">RC0/T1OSO/T1CKI</text>
<text x="172.7" y="66.5">RB5</text>
<text x="172.7" y="67.9">RB6</text>
<text x="172.7" y="69.2">RB7</text>
<text x="162.2" y="77.3">Vss</text>
<text x="163.7" y="73.3">RC1/T10SI/CCP2</text>
<text x="165.7" y="75.9">RC3/SCK/SCL</text>
<text x="166.1" y="77.3">RC4/SDI/SDA</text>
<text x="168.2" y="74.6">RC2/CPP1</text>
<text x="7.9" y="82.7">1</text>
<text x="162.2" y="80">Vss</text>
<text x="167.6" y="81.3">RC7/RX/DT</text>
<text x="167.7" y="80">RC6/TX/CK</text>
<text x="168.9" y="78.6">RC5/SDO</text>
<text x="7.9" y="84">2</text>
<text x="206.7" y="100.2">SI</text>
<text x="206.7" y="98.8">SCK</text>
<text x="206.7" y="97.5">~HLD</text>
<text x="206.7" y="96.1">Vcc</text>
<text x="206.7" y="101.5">INT</text>
<text x="210.9" y="101.5">~CSx</text>
<text x="211.4" y="98.8">~WP</text>
<text x="211.7" y="96.1">~CS</text>
<text x="212.2" y="100.2">Vss</text>
<text x="212.5" y="97.5">SO</text>
<text x="49.1" y="123.1">In</text>
<text x="53.1" y="125.9" transform="rotate(-90 53.1 125.9)">Gnd</text>
<text x="53.4" y="123.1">Out</text>
<text x="113.8" y="123.1">NC</text>
<text x="117.2" y="123.1">+Ref</text>
<text x="206.7" y="123.1">Vcc/Vref ~CS</text>
<text x="206.7" y="125.8">CLK</text>
<text x="213" y="125.8">CH0</text>
<text x="117.7" y="127.2" transform="rotate(-90 117.7 127.2)">-Ref</text>
<text x="206.7" y="128.4">D out</text>
<text x="206.7" y="131.1">D in</text>
<text x="212.7" y="131.1">GND</text>
<text x="213" y="128.4">CH1</text>
<text x="206.7" y="147.3">CLK Vout B</text>
<text x="206.7" y="150">D in</text>
<text x="212.2" y="150">Vcc</text>
<text x="206.7" y="152.7">~CS</text>
<text x="206.7" y="155.4">Ref</text>
<text x="210.1" y="155.4">Vout A</text>
<text x="211.8" y="152.7">Gnd</text>
</g>
<g font-size="1">
<text x="28.3" y="1">A</text>
<text x="82.1" y="1">B</text>
<text x="136" y="1">C</text>
<text x="189.8" y="1">D</text>
<text x="243.7" y="1">E</text>
<text x=".3" y="27.4">4</text>
<text x="270.9" y="27.4">4</text>
<text x=".3" y="77.9">3</text>
<text x="270.9" y="77.9">3</text>
<text x=".3" y="128.4">2</text>
<text x="270.9" y="128.4">2</text>
<text x=".3" y="178.9">1</text>
<text x="270.9" y="178.9">1</text>
<text x="28.3" y="204.3">A</text>
<text x="82.1" y="204.3">B</text>
<text x="136" y="204.3">C</text>
<text x="189.8" y="204.3">D</text>
<text x="243.7" y="204.3">E</text>
</g>
</svg>
